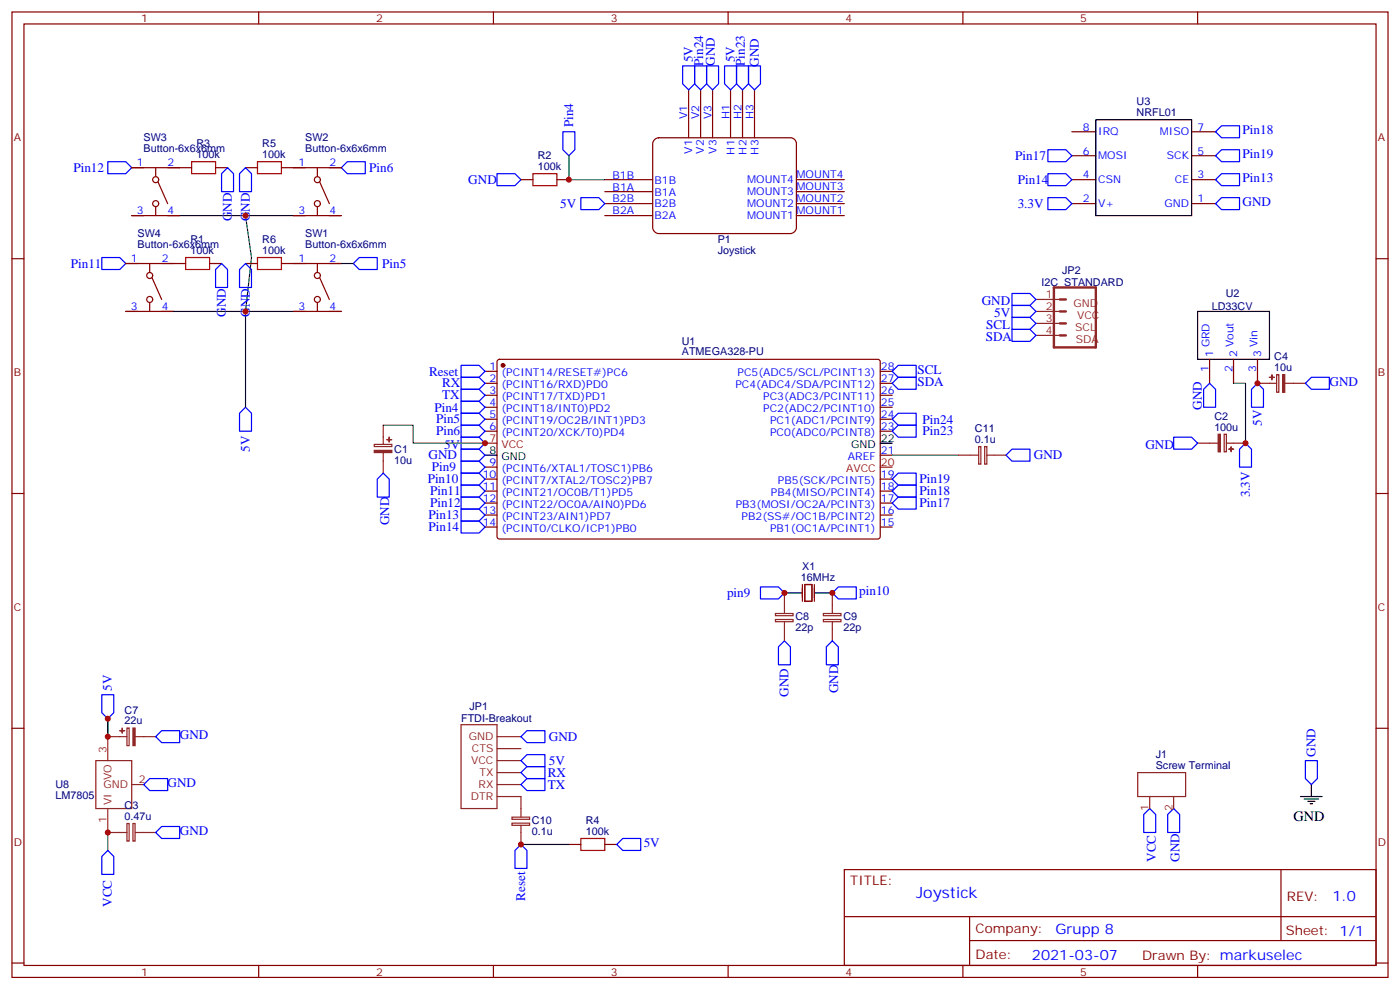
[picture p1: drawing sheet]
<svg xmlns="http://www.w3.org/2000/svg" width="412mm" height="292mm" viewBox="0 0 412 292" stroke-linecap="round" stroke-linejoin="round" font-family="sans-serif">
<g fill="none" stroke="#870000" stroke-width=".35">
<path d="M3.5 3.5h405.4v284.4h-405.4zM7.1 7.1h398.2v277.2h-398.2zM76.2 3.5v3.6M145.3 3.5v3.6M214.5 3.5v3.6M283.6 3.5v3.6M352.8 3.5v3.6M202.8 26.5v14.1M206.4 26.5v14.1M209.9 26.5v14.1M215.2 26.5v14.1M218.7 26.5v14.1"/>
<path d="M222.2 26.5v14.1M315.7 38.8h7.1M351 38.8h7.1M38.8 49.4h17.6M45.9 49.4v2.5M46.6 53.6l2.8 6.4M63.5 49.4h3.5M72.3 49.4h3.5M82.9 49.4h17.6M93.5 49.4v2.5M94.2 53.6l2.8 6.4M153.5 52.9h3.5"/>
<path d="M164 52.9h3.6M178.2 52.9h14.1M178.2 60h14.1M178.2 56.4h14.1M192.8 41.1l1.2-.5h38.8a1.76 1.76 0 0 1 1.8 1.7v24.7a1.89 1.89 0 0 1-1.8 1.8h-38.8a1.89 1.89 0 0 1-1.7-1.8v-24.7zM234.6 52.9h14.1M234.6 60h14.1M234.6 56.4h14.1M315.7 45.9h7.1M315.7 52.9h7.1M315.7 60h7.1M351 45.9h7.1"/>
<path d="M351 52.9h7.1M351 60h7.1M3.5 76.2h3.6M37 77.6h17.7M38.8 63.5h14.1M44.1 77.6v2.5M45.9 61v2.5M61.7 77.6h3.6M72.3 77.6h3.5M82.9 77.6h17.6M86.4 63.5h14.1M93.5 61v2.5"/>
<path d="M93.5 77.6v2.5M178.2 63.5h14.1M234.6 63.5h14.1M405.3 76.2h3.6M37 91.7h14.2M44.1 89.3v2.4M44.8 81.8l2.8 6.4M86.4 91.7h14.1M93.5 89.3v2.4M94.2 81.8l2.8 6.4M142.9 109.4h3.5M142.9 112.9h3.5"/>
<path d="M142.9 116.4h3.5M142.9 119.9h3.5M146.6 106l.5-.2 111.8 .1 .4 .6-.1 51.8-.6 .5-111.8-.1-.4-.7v-51.5zM259.3 109.4h3.5M259.3 112.9h3.5M259.3 116.4h3.5M259.3 119.9h3.5M356.3 105.8v7.1M363.4 105.8v7.1M370.4 105.8v7.1M142.9 123.5h3.5M142.9 127h3.5"/>
<path d="M142.9 137.6h3.5M259.3 123.5h3.5M259.3 127h3.5M259.3 134.1h3.5M3.5 145.3h3.6M142.9 141.1h3.5M142.9 144.6h3.5M142.9 148.2h3.5M142.9 151.7h3.5M142.9 155.2h3.5M259.3 141.1h3.5M259.3 144.6h3.5"/>
<path d="M259.3 148.2h3.5M259.3 151.7h3.5M259.3 155.2h3.5M405.3 145.3h3.6M3.5 214.5h3.6M405.3 214.5h3.6M167.6 248.7h3.5M178.2 248.7h3.5M248.7 256.1h156.6v28.2h-156.6zM377.3 256.1v20.9M248.7 270h156.5M285.6 277h119.6"/>
<path d="M285.6 270v14.1M3.5 283.6h3.6M76.2 284.3v3.6M145.3 284.3v3.6M214.5 284.3v3.6M283.6 284.3v3.6M352.8 284.3v3.6M405.3 283.6h3.6"/>
<circle cx="45.9" cy="60" r=".88"/>
<circle cx="45.9" cy="52.9" r=".88"/>
<circle cx="93.5" cy="60" r=".88"/>
<circle cx="93.5" cy="52.9" r=".88"/>
<circle cx="44.1" cy="88.2" r=".88"/>
<circle cx="44.1" cy="81.1" r=".88"/>
<circle cx="93.5" cy="81.1" r=".88"/>
<circle cx="93.5" cy="88.2" r=".88"/>
</g>
<circle cx="148.2" cy="107.6" r=".53" fill="#870000" stroke="#870000" stroke-width=".35"/>
<path d="M142.9 130.5h3.5M259.3 137.6h3.5" fill="none" stroke="#f00" stroke-width=".35"/>
<path d="M322.8 35.3h28.2v28.2h-28.2zM352.8 91.7h21.1v14.1h-21.1zM142.9 134.1h3.5M259.3 130.5h3.5M231.1 174.6h5.3M239.9 174.6h5.3M383.1 234.6h6.4M384.2 235.3h4.2M385.2 236h2.1M385.9 236.7h.7M386.3 231.1v3.5" fill="none" stroke="#000" stroke-width=".35"/>
<path d="M236.4 172.2v4.9M237.1 172.2h2.1v4.9h-2.1zM239.9 172.2v4.9" fill="none" stroke="#871200" stroke-width=".35"/>
<g fill="none" stroke="#00f" stroke-width=".35">
<path d="M201.1 19.4h3.5v5.3l-1.8 1.8-1.7-1.8zM204.6 19.4h3.5v5.3l-1.7 1.8-1.8-1.8zM208.1 19.4h3.6v5.3l-1.8 1.8-1.8-1.8zM213.4 19.4h3.6v5.3l-1.8 1.8-1.8-1.8zM217 19.4h3.5v5.3l-1.8 1.8-1.7-1.8zM220.5 19.4h3.5v5.3l-1.8 1.8-1.7-1.8zM165.8 38.8h3.5v5.3l-1.7 1.8-1.8-1.8zM358.1 38.8l1.7-1.8h5.3v3.6h-5.3zM31.7 47.6h5.3l1.8 1.8-1.8 1.8h-5.3zM67 49.4l1.8 1.8v5.2h-3.5v-5.2zM70.6 51.2l1.7-1.8 1.8 1.8v5.2h-3.5zM100.5 49.4l1.8-1.8h5.3v3.6h-5.3z"/>
<path d="M146.4 51.2h5.3l1.8 1.7-1.8 1.8h-5.3zM171.1 58.2h5.3l1.8 1.8-1.8 1.7h-5.3zM308.7 44.1h5.3l1.7 1.8-1.7 1.7h-5.3zM308.7 51.2h5.3l1.7 1.7-1.7 1.8h-5.3zM308.7 58.2h5.3l1.7 1.8-1.7 1.7h-5.3zM358.1 60l1.7-1.8h5.3v3.5h-5.3zM358.1 52.9l1.7-1.7h5.3v3.5h-5.3zM358.1 45.9l1.7-1.8h5.3v3.5h-5.3zM30 75.8h5.3l1.7 1.8-1.7 1.8h-5.3zM65.3 77.6l1.7 1.8v5.3h-3.5v-5.3zM72.3 77.6l1.8 1.8v5.3h-3.5v-5.3zM104.1 77.6l1.7-1.8h5.3v3.6h-5.3z"/>
<path d="M298.1 86.4h5.3l1.8 1.8-1.8 1.8h-5.3zM298.1 90h5.3l1.8 1.7-1.8 1.8h-5.3zM298.1 93.5h5.3l1.8 1.7-1.8 1.8h-5.3zM298.1 97h5.3l1.8 1.8-1.8 1.7h-5.3zM135.8 111.1h5.3l1.8 1.8-1.8 1.8h-5.3zM135.8 114.7h5.3l1.8 1.7-1.8 1.8h-5.3zM135.8 107.6h5.3l1.8 1.8-1.8 1.7h-5.3zM135.8 118.2h5.3l1.8 1.7-1.8 1.8h-5.3zM262.8 109.4l1.8-1.8h5.3v3.5h-5.3zM262.8 112.9l1.8-1.8h5.3v3.6h-5.3zM356.3 112.9l1.8 1.8v5.2h-3.6v-5.2zM370.4 112.9l1.8 1.8v5.2h-3.5v-5.2z"/>
<path d="M384.5 112.9l1.8-1.8h5.3v3.6h-5.3zM70.6 121.7l1.7-1.8 1.8 1.8v5.3h-3.5zM135.8 135.8h5.3l1.8 1.8-1.8 1.7h-5.3zM135.8 139.3h5.3l1.8 1.8-1.8 1.8h-5.3zM135.8 121.7h5.3l1.8 1.8-1.8 1.7h-5.3zM135.8 125.2h5.3l1.8 1.8-1.8 1.8h-5.3zM135.8 128.8h5.3l1.8 1.7-1.8 1.8h-5.3zM135.8 132.3h5.3l1.8 1.8-1.8 1.7h-5.3zM262.8 127l1.8-1.8h5.3v3.6h-5.3zM262.8 123.5l1.8-1.8h5.3v3.5h-5.3zM298.1 132.3h5.3v3.5h-5.3l-1.8-1.7zM345.7 128.8h5.3l1.8 1.7-1.8 1.8h-5.3z"/>
<path d="M366.9 130.5l1.8 1.8v5.3h-3.6v-5.3zM111.1 141.1l1.8-1.8 1.8 1.8v5.3h-3.6zM135.8 149.9h5.3l1.8 1.8-1.8 1.8h-5.3zM135.8 153.5h5.3l1.8 1.7-1.8 1.8h-5.3zM135.8 142.9h5.3l1.8 1.7-1.8 1.8h-5.3zM135.8 146.4h5.3l1.8 1.8-1.8 1.7h-5.3zM262.8 148.2l1.8-1.8h5.3v3.5h-5.3zM262.8 144.6l1.8-1.7h5.3v3.5h-5.3zM262.8 141.1l1.8-1.8h5.3v3.6h-5.3zM224 172.9h5.3l1.8 1.7-1.8 1.8h-5.3zM245.2 174.6l1.7-1.7h5.3v3.5h-5.3zM231.1 188.7l1.7 1.8v5.3h-3.5v-5.3z"/>
<path d="M245.2 188.7l1.7 1.8v5.3h-3.5v-5.3zM30 204.6h3.5v5.3l-1.8 1.8-1.7-1.8zM45.9 217l1.7-1.8h5.3v3.5h-5.3zM153.5 217l1.7-1.8h5.3v3.5h-5.3zM42.3 231.1l1.8-1.8h5.3v3.5h-5.3zM153.5 224l1.7-1.8h5.3v3.6h-5.3zM153.5 227.5l1.7-1.7h5.3v3.5h-5.3zM155.2 229.3h5.3v3.5h-5.3l-1.7-1.7zM338.7 238.1l1.7 1.8v5.3h-3.5v-5.3zM345.7 238.1l1.8 1.8v5.3h-3.5v-5.3zM384.5 224h3.6v5.3l-1.8 1.8-1.8-1.8zM31.7 250.5l1.8 1.7v5.3h-3.5v-5.3z"/>
<path d="M45.9 245.2l1.7-1.8h5.3v3.5h-5.3zM153.5 248.7l1.7 1.8v5.3h-3.5v-5.3zM181.7 248.7l1.7-1.8h5.3v3.6h-5.3z"/>
</g>
<g fill="none" stroke="#8c2424" stroke-width=".35">
<path d="M305.2 88.2h7M305.2 91.7h7M305.2 95.2h7M305.2 98.8h7M370.4 112.9h5.7M376.1 110.3h.6v5.2h-.6zM378.5 112.9h6M110.2 130.9h5.2v.6h-5.2zM112.9 125.2v5.7M112.9 133.3v6M282.2 134.1h6M288.3 131.5h.6v5.2h-.6z"/>
<path d="M290.1 131.5h.6v5.2h-.6zM290.7 134.1h5.6M352.8 130.5h6M360.6 127.9h.6v5.2h-.6zM361.2 130.5h5.7M231.1 174.6v6M245.2 174.6v6M228.4 180.7h5.2v.6h-5.2zM228.4 182.5h5.2v.6h-5.2zM231.1 183.1v5.6M242.5 180.7h5.2v.6h-5.2zM242.5 182.5h5.2v.6h-5.2z"/>
<path d="M245.2 183.1v5.6M37.4 214.4h.6v5.2h-.6zM37.4 217h-5.7v7M39.9 217h6M135.8 213.4h10.6v24.7h-10.6zM146.4 217h7.1M28.2 224h10.6v14.1h-10.6zM31.7 238.1v7.1h5.7M38.8 231.1h3.5M146.4 234.6h7.1v6M146.4 231.1h7.1M146.4 227.5h7.1"/>
<path d="M146.4 224h7.1M146.4 220.5h7.1M335.1 227.5h14.1v7.1h-14.1zM338.7 234.6v3.5M345.7 234.6v3.5M37.4 242.5h.6v5.2h-.6zM39.2 242.5h.6v5.2h-.6zM39.9 245.2h6M150.8 240.7h5.2v.6h-5.2zM150.8 242.4h5.2v.7h-5.2zM153.5 243.1v5.6"/>
</g>
<path d="M167.6 45.9v7h10.6M52.9 63.5h19.4M86.4 63.5h-14.1l1.8 12.3-1.8 15.9h-21.1M100.5 77.6h3.6M86.4 91.7h-14.1v28.2M363.4 112.9h3.5v17.6M112.9 125.2h8.8v5.3h21.2M262.8 134.1h19.4M31.7 211.7v5.3M31.7 245.2v5.3M153.5 248.7h14.1" fill="none" stroke="#008700" stroke-width=".35"/>
<path d="M56.4 47.6h7.1v3.6h-7.1zM75.8 47.6h7.1v3.6h-7.1zM157 51.2h7v3.5h-7zM54.7 75.8h7v3.6h-7zM75.8 75.8h7.1v3.6h-7.1zM171.1 246.9h7.1v3.6h-7.1z" fill="none" stroke="#a10000" stroke-width=".35"/>
<g fill="#8c2424" stroke="#8c2424" stroke-width=".35">
<path d="M110.2 132.6h5.2v.7h-5.2z"/>
<path d="M113.9 129.5h1.5z"/>
<path d="M114.6 128.8l.1 1.4z"/>
<path d="M39.2 214.4h.6v5.2h-.6z"/>
<path d="M36 214.5v1.4z"/>
<path d="M35.3 215.2h1.4z"/>
<path d="M358.8 127.9h.7v5.2h-.7z"/>
<path d="M362.6 131.6l.1 1.4z"/>
<path d="M361.9 132.3h1.5z"/>
<path d="M377.8 110.3h.7v5.2h-.7z"/>
<path d="M374.6 110.4l.1 1.4z"/>
<path d="M373.9 111.1l1.5 .1z"/>
</g>
<path d="M310.4 84.7h12.4v17.6h-12.4zM312.2 95.2h1.8M312.2 91.7h1.8M312.2 88.2h1.8M312.2 98.8h1.8" fill="none" stroke="#8c2424" stroke-width=".71"/>
<g fill="#c00">
<circle cx="31.8" cy="217" r=".88"/>
<circle cx="31.8" cy="211.7" r=".88"/>
<circle cx="231.1" cy="174.6" r=".88"/>
<circle cx="245.2" cy="174.6" r=".88"/>
<circle cx="153.5" cy="248.7" r=".88"/>
<circle cx="72.3" cy="63.5" r=".88"/>
<circle cx="142.9" cy="130.5" r=".88"/>
<circle cx="366.9" cy="130.5" r=".88"/>
<circle cx="31.8" cy="245.2" r=".88"/>
<circle cx="370.4" cy="112.9" r=".88"/>
<circle cx="72.3" cy="91.7" r=".88"/>
<circle cx="167.6" cy="52.9" r=".88"/>
</g>
<text font-size="4.6" fill="#00f" x="269.9" y="264.6">Joystick</text>
<text font-size="4.2" x="381" y="241.7">GND</text>
<g font-size="4.2" fill="#00f">
<text x="392.5" y="265.4">1.0</text>
<text x="310.9" y="274.9">Grupp 8</text>
<text x="304" y="282.7">2021-03-07</text>
</g>
<g font-size="3.9" fill="#00f">
<text x="204.1" y="18.4" transform="rotate(-90 204.1 18.4)">5V</text>
<text x="207.1" y="19.4" transform="rotate(-90 207.1 19.4)">Pin24</text>
<text x="210.6" y="19.4" transform="rotate(-90 210.6 19.4)">GND</text>
<text x="216.4" y="18.4" transform="rotate(-90 216.4 18.4)">5V</text>
<text x="219.4" y="19.4" transform="rotate(-90 219.4 19.4)">Pin23</text>
<text x="223.5" y="19.7" transform="rotate(-90 223.5 19.7)">GND</text>
<text x="168.8" y="37.5" transform="rotate(-90 168.8 37.5)">Pin4</text>
<text x="366" y="39.5">Pin18</text>
<text x="299.1" y="47.1">Pin17</text>
<text x="366" y="46.6">Pin19</text>
<text x="21.6" y="50.6">Pin12</text>
<text x="108.8" y="50.6">Pin6</text>
<text x="366" y="53.6">Pin13</text>
<text x="138" y="54.2">GND</text>
<text x="299.8" y="54.2">Pin14</text>
<text x="68.3" y="65.1" transform="rotate(-90 68.3 65.1)">GND</text>
<text x="73.6" y="65.1" transform="rotate(-90 73.6 65.1)">GND</text>
<text x="165" y="61.2">5V</text>
<text x="299.8" y="61.2">3.3V</text>
<text x="366" y="60.7">GND</text>
<text x="20.8" y="78.8">Pin11</text>
<text x="112.6" y="78.8">Pin5</text>
<text x="289.2" y="90">GND</text>
<text x="66.5" y="93.3" transform="rotate(-90 66.5 93.3)">GND</text>
<text x="73.6" y="93.3" transform="rotate(-90 73.6 93.3)">GND</text>
<text x="292.8" y="93.5">5V</text>
<text x="290.4" y="100.5">SDA</text>
<text x="290.5" y="97">SCL</text>
<text x="126.4" y="110.6">Reset</text>
<text x="270.2" y="110.1">SCL</text>
<text x="270.2" y="113.6">SDA</text>
<text x="391.7" y="113.6">GND</text>
<text x="130.2" y="114.1">RX</text>
<text x="130.2" y="117.7">TX</text>
<text x="128" y="121.2">Pin4</text>
<text x="128.4" y="124.7">Pin5</text>
<text x="271.8" y="124.7">Pin24</text>
<text x="354" y="120.7" transform="rotate(-90 354 120.7)">GND</text>
<text x="371.7" y="125.3" transform="rotate(-90 371.7 125.3)">5V</text>
<text x="128.4" y="128.2">Pin6</text>
<text x="271.8" y="128.3">Pin23</text>
<text x="73.6" y="133.1" transform="rotate(-90 73.6 133.1)">5V</text>
<text x="126.2" y="135.3">GND</text>
<text x="130.8" y="132.3">5V</text>
<text x="304.6" y="135.3">GND</text>
<text x="337.4" y="132.3">GND</text>
<text x="126" y="142.3">Pin10</text>
<text x="127.2" y="138.8">Pin9</text>
<text x="270.8" y="142.4">Pin19</text>
<text x="126.7" y="145.9">Pin11</text>
<text x="126.7" y="149.4">Pin12</text>
<text x="270.8" y="149.4">Pin17</text>
<text x="270.8" y="145.9">Pin18</text>
<text x="368.1" y="146.5" transform="rotate(-90 368.1 146.5)">3.3V</text>
<text x="114.6" y="154.7" transform="rotate(-90 114.6 154.7)">GND</text>
<text x="126.2" y="153">Pin13</text>
<text x="126.2" y="156.5">Pin14</text>
<text x="214.2" y="175.9">pin9</text>
<text x="253.1" y="175.3">pin10</text>
<text x="33" y="203.4" transform="rotate(-90 33 203.4)">5V</text>
<text x="232.3" y="205.2" transform="rotate(-90 232.3 205.2)">GND</text>
<text x="246.9" y="204.1" transform="rotate(-90 246.9 204.1)">GND</text>
<text x="53" y="217.7">GND</text>
<text x="161.7" y="218.2">GND</text>
<text x="161.7" y="225.3">5V</text>
<text x="387.5" y="222.9" transform="rotate(-90 387.5 222.9)">GND</text>
<text x="49.4" y="231.8">GND</text>
<text x="161.4" y="228.8">RX</text>
<text x="161.4" y="232.3">TX</text>
<text x="53" y="245.9">GND</text>
<text x="189.6" y="249.4">5V</text>
<text x="340.4" y="253.9" transform="rotate(-90 340.4 253.9)">VCC</text>
<text x="347.5" y="253.9" transform="rotate(-90 347.5 253.9)">GND</text>
<text x="33" y="267.1" transform="rotate(-90 33 267.1)">VCC</text>
<text x="154.7" y="265.3" transform="rotate(-90 154.7 265.3)">Reset</text>
</g>
<g font-size="3.9" fill="#800">
<text x="250.5" y="260.7">TITLE:</text>
<text x="379.1" y="265.4">REV:</text>
<text x="287.4" y="274.9">Company:</text>
<text x="378.7" y="275.5">Sheet: 1/1</text>
<text x="287.4" y="282.6">Date:</text>
<text x="336.4" y="282.7">Drawn By: markuselec</text>
</g>
<g font-size="3.2" fill="#800">
<text x="41.6" y="6.5">1</text>
<text x="110.8" y="6.5">2</text>
<text x="179.9" y="6.5">3</text>
<text x="249.1" y="6.5">4</text>
<text x="318.2" y="6.5">5</text>
<text x="4.1" y="41.6">A</text>
<text x="405.9" y="41.6">A</text>
<text x="4.1" y="110.8">B</text>
<text x="405.9" y="110.8">B</text>
<text x="4.1" y="179.9">C</text>
<text x="405.9" y="179.9">C</text>
<text x="4.1" y="249.1">D</text>
<text x="405.9" y="249.1">D</text>
<text x="41.6" y="287.3">1</text>
<text x="110.8" y="287.3">2</text>
<text x="179.9" y="287.3">3</text>
<text x="249.1" y="287.3">4</text>
<text x="318.2" y="287.3">5</text>
</g>
<g font-size="3.2" fill="#00f">
<text x="202.4" y="35.1" transform="rotate(-90 202.4 35.1)">V1</text>
<text x="206" y="35.1" transform="rotate(-90 206 35.1)">V2</text>
<text x="209.6" y="35.1" transform="rotate(-90 209.6 35.1)">V3</text>
<text x="214.9" y="35.1" transform="rotate(-90 214.9 35.1)">H1</text>
<text x="218.5" y="35.1" transform="rotate(-90 218.5 35.1)">H2</text>
<text x="222" y="35.1" transform="rotate(-90 222 35.1)">H3</text>
<text x="319" y="38.5">8</text>
<text x="323.5" y="39.9">IRQ</text>
<text x="341.6" y="39.9">MISO</text>
<text x="352.8" y="38.5">7</text>
<text x="203.9" y="45.3" transform="rotate(-90 203.9 45.3)">V1</text>
<text x="207.4" y="45.3" transform="rotate(-90 207.4 45.3)">V2</text>
<text x="211" y="45.3" transform="rotate(-90 211 45.3)">V3</text>
<text x="216.3" y="45.5" transform="rotate(-90 216.3 45.5)">H1</text>
<text x="219.9" y="45.5" transform="rotate(-90 219.9 45.5)">H2</text>
<text x="223.4" y="45.5" transform="rotate(-90 223.4 45.5)">H3</text>
<text x="319" y="45.5">6</text>
<text x="323.5" y="46.9">MOSI</text>
<text x="343.7" y="46.9">SCK</text>
<text x="352.8" y="45.5">5</text>
<text x="40.3" y="49">1</text>
<text x="49.4" y="49">2</text>
<text x="87.9" y="49">1</text>
<text x="97" y="49">2</text>
<text x="180.5" y="52.6">B1B</text>
<text x="220.1" y="54">MOUNT4</text>
<text x="234.6" y="52.5">MOUNT4</text>
<text x="319" y="52.6">4</text>
<text x="323.5" y="54">CSN</text>
<text x="346.1" y="54">CE</text>
<text x="352.8" y="52.6">3</text>
<text x="180.5" y="59.6">B2B</text>
<text x="180.5" y="56.2">B1A</text>
<text x="192.8" y="57.6">B1A</text>
<text x="192.8" y="54.1">B1B</text>
<text x="220.1" y="57.5">MOUNT3</text>
<text x="234.6" y="59.6">MOUNT2</text>
<text x="234.6" y="56.1">MOUNT3</text>
<text x="319" y="59.6">2</text>
<text x="352.8" y="59.6">1</text>
<text x="40.3" y="63.1">3</text>
<text x="49.4" y="63.1">4</text>
<text x="87.9" y="63.1">3</text>
<text x="97" y="63.1">4</text>
<text x="180.5" y="63.1">B2A</text>
<text x="192.8" y="64.6">B2A</text>
<text x="192.8" y="61">B2B</text>
<text x="220.1" y="64.5">MOUNT1</text>
<text x="220.1" y="61">MOUNT2</text>
<text x="234.6" y="63.1">MOUNT1</text>
<text x="323.5" y="61">V+</text>
<text x="343" y="61">GND</text>
<text x="38.6" y="77.3">1</text>
<text x="47.6" y="77.3">2</text>
<text x="87.9" y="77.3">1</text>
<text x="97" y="77.3">2</text>
<text x="38.6" y="91.4">3</text>
<text x="47.6" y="91.4">4</text>
<text x="87.9" y="91.4">3</text>
<text x="97" y="91.4">4</text>
<text x="356.3" y="102.3" transform="rotate(-90 356.3 102.3)">GRD</text>
<text x="357.4" y="105.1" transform="rotate(-90 357.4 105.1)">1</text>
<text x="363.4" y="102.3" transform="rotate(-90 363.4 102.3)">Vout</text>
<text x="364.4" y="105.1" transform="rotate(-90 364.4 105.1)">2</text>
<text x="370.4" y="102.3" transform="rotate(-90 370.4 102.3)">Vin</text>
<text x="371.5" y="105.1" transform="rotate(-90 371.5 105.1)">3</text>
<text x="144.2" y="109">1</text>
<text x="144.2" y="112.5">2</text>
<text x="147.7" y="110.8">(PCINT14/RESET#)PC6</text>
<text x="217.3" y="110.8">PC5(ADC5/SCL/PCINT13)</text>
<text x="259.5" y="112.5">27</text>
<text x="259.5" y="109">28</text>
<text x="356" y="109.6" transform="rotate(-90 356 109.6)">1</text>
<text x="363" y="109.6" transform="rotate(-90 363 109.6)">2</text>
<text x="370.1" y="109.6" transform="rotate(-90 370.1 109.6)">3</text>
<text x="144.2" y="116.1">3</text>
<text x="144.2" y="119.6">4</text>
<text x="147.7" y="114.3">(PCINT16/RXD)PD0</text>
<text x="147.7" y="117.8">(PCINT17/TXD)PD1</text>
<text x="216.6" y="114.3">PC4(ADC4/SDA/PCINT12)</text>
<text x="224.8" y="117.8">PC3(ADC3/PCINT11)</text>
<text x="259.5" y="119.6">25</text>
<text x="259.5" y="116.1">26</text>
<text x="144.2" y="123.1">5</text>
<text x="147.7" y="121.4">(PCINT18/INT0)PD2</text>
<text x="147.7" y="124.9">(PCINT19/OC2B/INT1)PD3</text>
<text x="224.8" y="121.4">PC2(ADC2/PCINT10)</text>
<text x="226.9" y="124.9">PC1(ADC1/PCINT9)</text>
<text x="259.5" y="123.1">24</text>
<text x="144.2" y="126.6">6</text>
<text x="147.7" y="128.4">(PCINT20/XCK/T0)PD4</text>
<text x="226.9" y="128.4">PC0(ADC0/PCINT8)</text>
<text x="259.5" y="126.6">23</text>
<text x="144.2" y="137.2">9</text>
<text x="249.8" y="135.5">AREF</text>
<text x="259.5" y="133.7">21</text>
<text x="142.2" y="140.8">10</text>
<text x="147.7" y="139">(PCINT6/XTAL1/TOSC1)PB6</text>
<text x="147.7" y="142.5">(PCINT7/XTAL2/TOSC2)PB7</text>
<text x="229.2" y="142.5">PB5(SCK/PCINT5)</text>
<text x="259.5" y="140.8">19</text>
<text x="142.2" y="144.3">11</text>
<text x="142.2" y="147.8">12</text>
<text x="147.7" y="146.1">(PCINT21/OC0B/T1)PD5</text>
<text x="147.7" y="149.6">(PCINT22/OC0A/AIN0)PD6</text>
<text x="216.7" y="149.6">PB3(MOSI/OC2A/PCINT3)</text>
<text x="227.1" y="146.1">PB4(MISO/PCINT4)</text>
<text x="259.5" y="147.8">17</text>
<text x="259.5" y="144.3">18</text>
<text x="142.2" y="151.3">13</text>
<text x="142.2" y="154.9">14</text>
<text x="147.7" y="153.1">(PCINT23/AIN1)PD7</text>
<text x="218.5" y="153.1">PB2(SS#/OC1B/PCINT2)</text>
<text x="259.5" y="154.9">15</text>
<text x="259.5" y="151.3">16</text>
<text x="147.7" y="156.6">(PCINT0/CLKO/ICP1)PB0</text>
<text x="226.8" y="156.6">PB1(OC1A/PCINT1)</text>
</g>
<g font-size="3.2" fill="#000080">
<text x="334.8" y="34.2">NRFL01</text>
<text x="334.8" y="31">U3</text>
<text x="42.3" y="41.6">SW3</text>
<text x="89.9" y="41.6">SW2</text>
<text x="42.3" y="44.8">Button-6x6x6mm</text>
<text x="57.9" y="46.6">100k</text>
<text x="57.9" y="43.3">R3</text>
<text x="77.3" y="46.6">100k</text>
<text x="77.3" y="43.3">R5</text>
<text x="89.9" y="44.8">Button-6x6x6mm</text>
<text x="158.4" y="47">R2</text>
<text x="158.4" y="50.1">100k</text>
<text x="40.5" y="69.9">SW4</text>
<text x="56.1" y="71.6">R1</text>
<text x="77.3" y="71.6">R6</text>
<text x="89.9" y="69.9">SW1</text>
<text x="211.4" y="71.6">P1</text>
<text x="40.5" y="73">Button-6x6x6mm</text>
<text x="56.1" y="74.8">100k</text>
<text x="77.3" y="74.8">100k</text>
<text x="89.9" y="73">Button-6x6x6mm</text>
<text x="211.4" y="74.8">Joystick</text>
<text x="312.9" y="80.6">JP2</text>
<text x="306.8" y="84.2">I2C_STANDARD</text>
<text x="361.1" y="87.6">U2</text>
<text x="357" y="91.2">LD33CV</text>
<text x="200.8" y="101.7">U1</text>
<text x="200.8" y="104.7">ATMEGA328-PU</text>
<text x="375.4" y="106.1">C4</text>
<text x="375.4" y="109.3">10u</text>
<text x="357.7" y="123.7">C2</text>
<text x="287.2" y="130.5">0.1u</text>
<text x="287.2" y="127.3">C11</text>
<text x="357.7" y="126.8">100u</text>
<text x="116.1" y="136.5">10u</text>
<text x="116.1" y="133.3">C1</text>
<text x="236.3" y="167.9">X1</text>
<text x="235.9" y="171.1">16MHz</text>
<text x="234.3" y="185.9">22p</text>
<text x="234.3" y="182.7">C8</text>
<text x="248.4" y="185.9">22p</text>
<text x="248.4" y="182.7">C9</text>
<text x="138.3" y="209.2">JP1</text>
<text x="36.7" y="213.4">22u</text>
<text x="36.7" y="210.2">C7</text>
<text x="135.8" y="212.7">FTDI-Breakout</text>
<text x="340.5" y="226.5">Screw Terminal</text>
<text x="340.5" y="223.3">J1</text>
<text x="16.3" y="232.1">U8</text>
<text x="16.3" y="235.3">LM7805</text>
<text x="36.7" y="238.3">C3</text>
<text x="36.7" y="241.5">0.47u</text>
<text x="156.7" y="245.9">0.1u</text>
<text x="156.7" y="242.7">C10</text>
<text x="172.5" y="245.9">100k</text>
<text x="172.5" y="242.7">R4</text>
</g>
<g font-size="3.2" fill="#8d2323">
<text x="308.1" y="87.8">1</text>
<text x="308.1" y="91.4">2</text>
<text x="308.1" y="94.9">3</text>
<text x="316.2" y="90.3">GND</text>
<text x="317.3" y="93.8">VCC</text>
<text x="308.1" y="98.4">4</text>
<text x="316.7" y="97.4">SCL</text>
<text x="316.9" y="100.9">SDA</text>
<text x="31.4" y="221.9" transform="rotate(-90 31.4 221.9)">3</text>
<text x="138.1" y="218">GND</text>
<text x="139" y="221.5">CTS</text>
<text x="138.7" y="225.1">VCC</text>
<text x="30.5" y="232.1">GND</text>
<text x="32.8" y="229.7" transform="rotate(-90 32.8 229.7)">VO</text>
<text x="40.9" y="230.7">2</text>
<text x="141" y="232.1">RX</text>
<text x="141.2" y="228.6">TX</text>
<text x="32.8" y="237.1" transform="rotate(-90 32.8 237.1)">VI</text>
<text x="138.7" y="235.7">DTR</text>
<text x="338.3" y="238.7" transform="rotate(-90 338.3 238.7)">1</text>
<text x="345.4" y="238.7" transform="rotate(-90 345.4 238.7)">2</text>
<text x="31.4" y="242.3" transform="rotate(-90 31.4 242.3)">1</text>
</g>
<g font-size="3.2" fill="#f00">
<text x="144.2" y="130.2">7</text>
<text x="147.7" y="131.9">VCC</text>
<text x="259.5" y="137.2">20</text>
<text x="249.2" y="139">AVCC</text>
</g>
<g font-size="3.2">
<text x="250.7" y="131.9">GND</text>
<text x="259.5" y="130.2">22</text>
<text x="144.2" y="133.7">8</text>
<text x="147.7" y="135.5">GND</text>
</g>
</svg>
